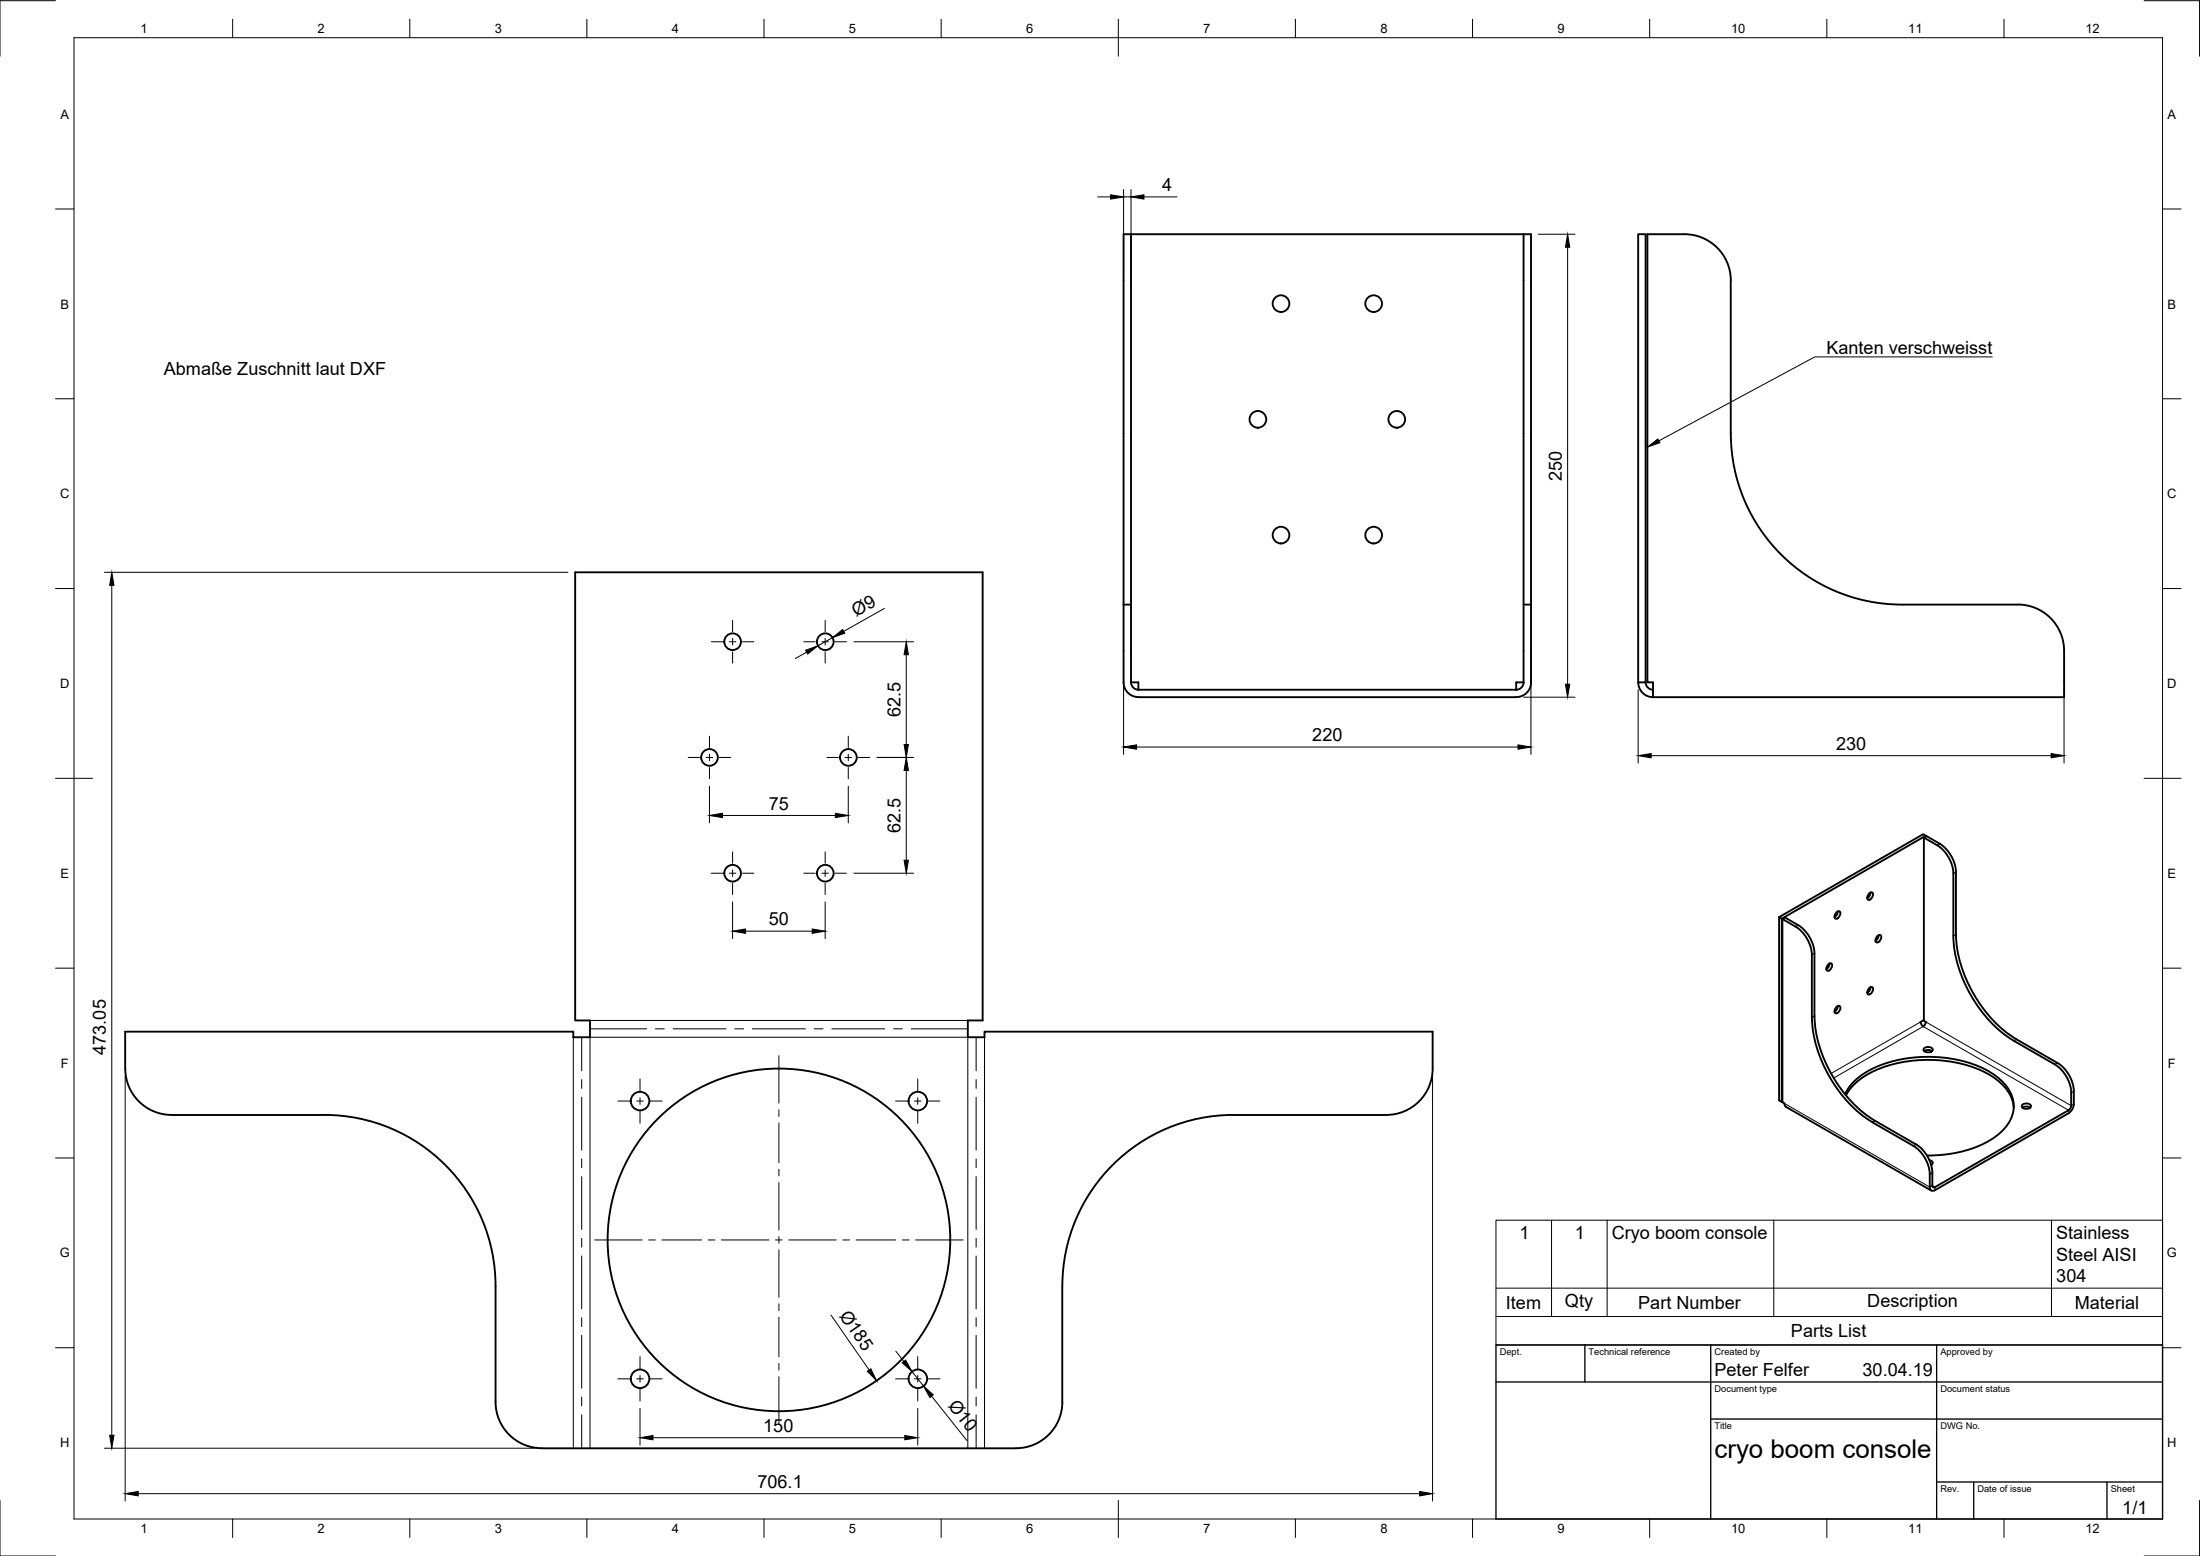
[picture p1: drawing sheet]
<svg xmlns="http://www.w3.org/2000/svg" width="594mm" height="420mm" viewBox="0 0 594 420" stroke-linecap="round" stroke-linejoin="round" font-family="sans-serif">
<!-- layer: Visible -->
<g fill="none" stroke="#000" stroke-width=".51">
<path d="M305.4 63.2v121.1M411.4 63.2v121.1h-2v1.9M442.4 63.2h2v121.1h-2zM444.9 63.2h10a12.5 12.5 0 0 1 12.5 12.5v41.3a46.3 46.3 0 0 0 46.2 46.3h31.3a12.5 12.5 0 0 1 12.5 12.4v12.6h-111v-4h-1.5zM303.4 163.3v20.9a4 4 0 0 0 4 4M303.4 163.3v-100.1h110v100.1M303.4 163.3h2M411.4 163.3h2M413.4 163.3v20.9a4 4 0 0 1-4 4M305.4 184.2a2 2 0 0 0 2 2M305.4 184.3h2v1.9M307.4 188.3h102"/>
<path d="M307.4 186.2h102M411.4 184.2a2 2 0 0 1-2 2M442.4 184.2a4 4 0 0 0 4 4.1M444.4 184.2a2 2 0 0 0 2 2M519.5 226.2l3.5 2M520 225.7v.2M523.1 228.2a9.8 9.8 0 0 1 4.4 7.7v16.8a36.1 36.1 0 0 0 16.3 28.3M480.4 247.7l38.9-22.4 .7 .4-38.9 22.4M480.4 247.7v49.4l.7 .4M480.4 247.7l.7 .4M481.1 248.1v49.4M481.3 248.2a14.7 14.7 0 0 1 5.6 3.7l1.1 1.6 .8 1.7 .5 2.7"/>
<path d="M489.3 257.9v16.8M495.9 246.4l.8-.3a1.32 1.32 0 0 1-1.1 1.9 1.14 1.14 0 0 1 .3-1.6zM496.2 246.1l-.2 .9-.6 .6M504.7 241.3l.9-.3a1.32 1.32 0 0 1-1.2 1.9 1.14 1.14 0 0 1 .3-1.6zM505.1 241l-.2 .9-.7 .6M506.9 252.8l.9-.3a1.32 1.32 0 0 1-1.1 2 1.14 1.14 0 0 1 .2-1.7zM507.3 252.5l-.2 .9-.7 .6M489.3 274.7a36.1 36.1 0 0 0 16.3 28.3l11.1 6.4M493.7 260.5l.8-.4a1.32 1.32 0 0 1-1.1 2 1.14 1.14 0 0 1 .3-1.6zM494 260.1l-.2 .9-.6 .7M495.9 271.9l.8-.3a1.32 1.32 0 0 1-1.1 2 1.14 1.14 0 0 1 .3-1.7zM496.2 271.7l-.2 .8-.6 .7"/>
<path d="M504.7 266.9l.9-.3a1.32 1.32 0 0 1-1.2 1.9 1.14 1.14 0 0 1 .3-1.6zM505.1 266.6l-.2 .8-.7 .7M518.6 275.9l.2 .7 .5 .6 .5-.6 .2-.7M519.5 275.4l-.9 .5M520 275.9l-.5-.2v-49.5l.7-.4a14.7 14.7 0 0 1 5.6 3.7l1.5 2.4 .8 2.7 .1 17.7a36.1 36.1 0 0 0 16.3 28.3l11.1 6.4M481.3 297.4l-.2 .1M481.8 297.9l-.5-.3v-49.4l.7-.4a14.7 14.7 0 0 1 5.6 3.7l1.5 2.4 .8 2.7 .1 17.7a36.1 36.1 0 0 0 16.3 28.3l11.1 6.4a9.7 9.7 0 0 1 4.4 7.7v3.4M481.9 297.9l.4 1 39.2 22.6M498.2 295.5a16 16 0 0 1 9-7.6 36.7 36.7 0 0 1 29.8 1.4 12.3 12.3 0 0 1 6.7 8.2 9.7 9.7 0 0 1-4.2 9 30.6 30.6 0 0 1-19.1 5.5M498.5 295.8a18.8 18.8 0 0 1 12-8.2 37.1 37.1 0 0 1 25.9 2.1 13 13 0 0 1 7.2 8.2l.2 1.2M519.5 283.2a1.54 1.54 0 0 1 2.4 .2 1.45 1.45 0 0 1-2.5 0zM519.6 283.8a1.86 1.86 0 0 1 2.1 0"/>
<path d="M543.8 281.1l11.1 6.3M546 298.4a1.54 1.54 0 0 1 2.4 .3 1.45 1.45 0 0 1-2.5 0zM546.2 299.1a1.86 1.86 0 0 1 2 0M554.9 287.4a9.7 9.7 0 0 1 4.4 7.7v3.4l-.2 .7-.5 .6M555.6 287a9.8 9.8 0 0 1 4.4 7.7v3.5M558.6 299.8l-36.1 20.8h-.5l-.2-.5M560 298.1l-.4 1.4-1 1.1M46.3 301.1h41.2M46.3 301.1a12.5 12.5 0 0 1-12.5-12.5v-10h121v1.5h4.5v-4.6h-4v-121h110v121h-4v4.6h4.6v-1.5h121v10a12.5 12.5 0 0 1-12.5 12.5M87.6 301.1a46.3 46.3 0 0 1 46.2 46.2v31.3M333.1 301.1h41.3M333.1 301.1a46.3 46.3 0 0 0-46.2 46.2v31.3"/>
<path d="M521 313.3l.6 .2a.52 .52 0 0 1 .2 .8l-.3 .2M521.4 314.2l.3 .2M558.6 300.6l-36.1 20.8a.86 .86 0 0 1-1 .1 .86 .86 0 0 1-.4-1 12.9 12.9 0 0 0-.8-6.9l-1.6-2.4-2-1.8M133.8 378.6a12.5 12.5 0 0 0 12.5 12.5h128.1a12.5 12.5 0 0 0 12.5-12.5"/>
<circle cx="345.9" cy="82" r="2.25"/>
<circle cx="370.9" cy="82" r="2.25"/>
<circle cx="339.7" cy="113.2" r="2.25"/>
<circle cx="377.2" cy="113.2" r="2.25"/>
<circle cx="345.9" cy="144.5" r="2.25"/>
<circle cx="370.9" cy="144.5" r="2.25"/>
<circle cx="197.8" cy="173.3" r="2.25"/>
<circle cx="222.9" cy="173.3" r="2.25"/>
<circle cx="191.6" cy="204.5" r="2.25"/>
<circle cx="229.1" cy="204.5" r="2.25"/>
<circle cx="197.8" cy="235.8" r="2.25"/>
<circle cx="222.9" cy="235.8" r="2.25"/>
<circle cx="172.8" cy="297.3" r="2.51"/>
<circle cx="247.9" cy="297.3" r="2.51"/>
<circle cx="210.3" cy="334.8" r="46.3"/>
<circle cx="172.8" cy="372.3" r="2.51"/>
<circle cx="247.9" cy="372.3" r="2.51"/>
</g>
<!-- layer: Visible Narrow -->
<g fill="none" stroke="#000" stroke-width=".27">
<path d="M523.7 227.8l-.7 .4M528.2 235.5l-.7 .4M485.5 249.8l-.7 .4M490 257.5l-.7 .4M528.2 252.3l-.7 .4M159.3 275.5h102M490 274.3l-.7 .4M518.6 275.9l-24.2 14M520 275.9l39.3 22.7 .7-.4M154.8 280.1v111M265.9 280.1v111M481.8 297.9l39.3 22.6 .7-.4 .7 .4v.9"/>
<path d="M495.2 291.1l24.1-13.9 39.3 22.6v.8M544.5 280.6l-.7 .5M555.6 287l-.7 .4M560 294.7l-.7 .4M506.3 302.6l-.7 .5M517.4 309l-.7 .4M521.8 316.7l-.7 .4M159.3 391.1v-111h102v111"/>
</g>
<!-- layer: Bend Center -->
<g fill="none" stroke="#000" stroke-width=".27">
<path d="M159.3 277.8h15.3M177 277.8h2.4M181.8 277.8h14.2M198.4 277.8h2.4M203.2 277.8h14.3M219.9 277.8h2.3M224.6 277.8h14.3M241.3 277.8h2.4M246.1 277.8h15.2M157.1 280.1v9M157.1 291.5v2.4M157.1 296.3v14.3"/>
<path d="M263.6 280.1v9M263.6 291.5v2.4M263.6 296.3v14.3M157.1 312.9v2.4M157.1 317.7v14.3M263.6 312.9v2.4M263.6 317.7v14.3M157.1 334.4v2.4M157.1 339.2v14.2M263.6 334.4v2.4M263.6 339.2v14.2M157.1 355.8v2.4"/>
<path d="M263.6 355.8v2.4M157.1 360.6v14.3M157.1 377.3v2.3M263.6 360.6v14.3M263.6 377.3v2.3M157.1 382v9.1M263.6 382v9.1"/>
</g>
<!-- layer: TitleBlock -->
<path d="M404 363.2h180v47h-180zM404 373.2h180M428 363.2v10M462 363.2v47M523 363.2v47M462 383.2h122M523 400.2h61M533 400.2v10M569 400.2v10" fill="none" stroke="#000" stroke-width=".36"/>
<!-- layer: FD_Dimensions -->
<g fill="none" stroke="#000" stroke-width=".27">
<path d="M296.4 53.2h3.5M303.4 51.2v22.5M303.4 53.2h2M305.4 51.2v22.5M308.9 53.2h8.9M415.4 63.2h9.9M423.3 66.8v117.9M28.2 154.5h125.1M30.2 158.1v229.5M217.8 176.1l-3 1.7M224.8 172.2l-3.9 2.2M230.6 173.3h16.1"/>
<path d="M238.8 164.3l-11 6.2M244.7 176.8v24.2M303.4 177.8v25.9M413.4 177.8v25.9M411.4 188.3h13.9M442.4 186.2v19.9M557.4 186.2v19.9M191.6 212.3v9.9M229.1 212.3v9.9M236.8 204.5h9.9M244.7 208v24.3M306.9 201.7h103"/>
<path d="M445.9 204h108M195.1 220.2h30.5M230.6 235.8h16.1M197.8 243.5v9.9M201.3 251.4h18M222.8 243.5v9.9M33.8 290.6v114.7M386.8 290.6v114.7M224.4 355.1l10.3 14.8M241.9 364.9l2.2 2.7M246.3 370.4l3.1 3.9M251.6 377l9.5 12"/>
<path d="M28.2 391.1h116.1M172.8 380.3v9.9M176.3 388.2h68M247.8 380.3v9.9M37.3 403.3h346"/>
</g>
<g fill="#000" stroke="#000" stroke-width=".27">
<path d="M299.9 52.6l3.5 .6-3.5 .6zM305.4 53.2l3.5-.6v1.2zM423.3 63.2l.6 3.6h-1.2zM30.2 154.5l.6 3.6h-1.2zM217.5 175.6l3.4-1.2-2.8 2.2zM224.8 172.2l2.7-2.2 .6 1zM244.7 173.3l.6 3.5h-1.2zM422.7 184.7h1.2l-.6 3.6zM191.6 220.2l3.5-.6v1.2zM225.6 219.6l3.5 .6-3.5 .6zM244.7 204.5l.6 3.5h-1.2zM244.1 201h1.2l-.6 3.5z"/>
<path d="M303.4 201.7l3.5-.6v1.2zM409.9 201.1l3.5 .6-3.5 .6zM442.4 204l3.5-.5v1.1zM553.9 203.5l3.5 .5-3.5 .6zM244.1 232.3h1.2l-.6 3.5zM197.8 251.4l3.5-.6v1.2zM219.3 250.8l3.5 .6-3.5 .6zM234.2 370.3l1-.7 1.5 3.2zM243.6 368l.9-.7 1.8 3.1zM249.4 374.3l2.6 2.3-.9 .8zM29.6 387.6h1.2l-.6 3.5zM172.8 388.2l3.5-.6v1.2z"/>
<path d="M244.3 387.6l3.5 .6-3.5 .6zM33.8 403.3l3.5-.6v1.2zM383.3 402.7l3.5 .6-3.5 .6z"/>
</g>
<!-- layer: Border -->
<g fill="none" stroke="#000" stroke-width=".27">
<path d="M15 .2h-15v15M20 10.2h564v400h-564zM62.8 5.2v5M110.7 5.2v5M158.5 5.2v5M206.3 5.2v5M254.1 5.2v5M302 5.2v10M349.8 5.2v5M397.6 5.2v5M445.5 5.2v5M493.3 5.2v5"/>
<path d="M541.1 5.2v5M579 .2h15v15M15 56.4h5M584 56.4h5M15 107.7h5M584 107.7h5M15 158.9h5M584 158.9h5M15 210.2h10M579 210.2h10M15 261.4h5M584 261.4h5"/>
<path d="M15 312.7h5M584 312.7h5M15 363.9h5M584 363.9h5M0 405.2v15h15M62.8 410.2v5M110.7 410.2v5M158.5 410.2v5M206.3 410.2v5M254.1 410.2v5M302 405.2v10M349.8 410.2v5"/>
<path d="M397.6 410.2v5M445.5 410.2v5M493.3 410.2v5M541.1 410.2v5M594 405.2v15h-15"/>
</g>
<!-- layer: Smart Centers -->
<g fill="none" stroke="#000" stroke-width=".27">
<path d="M192.1 173.3h3.1M196.9 173.3h1.8M197.8 167.5v3.1M197.8 172.4v1.8M197.8 176v3M200.5 173.3h3.1M217.1 173.3h3.1M221.9 173.3h1.8M222.8 167.5v3.1M222.8 172.4v1.8M222.8 176v3M225.5 173.3h3.1"/>
<path d="M191.6 198.8v3.1M229.1 198.8v3.1M185.8 204.5h3.1M190.7 204.5h1.8M191.6 203.6v1.8M191.6 207.2v3.1M194.2 204.5h3.1M223.3 204.5h3.1M228.2 204.5h1.8M229.1 203.6v1.8M229.1 207.2v3.1M231.8 204.5h3"/>
<path d="M192.1 235.8h3.1M196.9 235.8h1.8M197.8 230v3.1M197.8 234.9v1.8M197.8 238.5v3M200.5 235.8h3.1M217.1 235.8h3.1M221.9 235.8h1.8M222.8 230v3.1M222.8 234.9v1.8M222.8 238.5v3M225.5 235.8h3.1"/>
<path d="M166.8 297.3h3.3M171.9 297.3h1.8M172.8 291.3v3.3M172.8 296.4v1.8M172.8 300v3.3M175.5 297.3h3.3M210.3 285.1v12.8M210.3 299.7v1.8M241.8 297.3h3.4M246.9 297.3h1.8M247.8 291.3v3.3M247.8 296.4v1.8"/>
<path d="M247.8 300v3.3M250.5 297.3h3.3M210.3 303.2v10.8M210.3 315.7v1.8M210.3 319.3v12.8M160.6 334.8h12.8M175.2 334.8h1.8M178.8 334.8h10.7M191.3 334.8h1.7M194.8 334.8h12.8M209.4 334.8h1.8M210.3 333.9v1.8"/>
<path d="M210.3 337.5v12.8M213 334.8h12.8M227.6 334.8h1.8M231.2 334.8h10.7M243.7 334.8h1.8M247.2 334.8h12.9M210.3 352.1v1.8M210.3 355.7v10.7M166.8 372.3h3.3M171.9 372.3h1.8M172.8 366.3v3.3M172.8 371.4v1.8"/>
<path d="M172.8 375v3.3M175.5 372.3h3.3M210.3 368.2v1.8M210.3 371.8v12.8M241.8 372.3h3.4M246.9 372.3h1.8M247.8 366.3v3.3M247.8 371.4v1.8M247.8 375v3.3M250.5 372.3h3.3"/>
</g>
<!-- layer: Leaders -->
<path d="M444.9 120.7l2.8-2.2 .5 1z" fill="#000" stroke="#000" stroke-width=".27"/>
<path d="M538 96.4h-47.9l-42.1 22.6" fill="none" stroke="#000" stroke-width=".27"/>
<!-- layer: Parts Lists -->
<path d="M404 329.5h180v33.7h-180zM419 329.5v26M434 329.5v26M479 329.5v26M554 329.5v26M404 355.5h180M404 347.8h180" fill="none" stroke="#000" stroke-width=".27"/>
<text font-size="7" x="463" y="393.7">cryo boom console</text>
<g font-size="4.9">
<text x="313.9" y="51.7">4</text>
<text x="493.2" y="95.7">Kanten verschweisst</text>
<text x="44.2" y="101.3">Abmaße Zuschnitt laut DXF</text>
<text x="421.7" y="129.8" transform="rotate(-90 421.7 129.8)">250</text>
<text x="231.2" y="166.7" transform="rotate(-29 231.2 166.7)">Ø9</text>
<text x="243.2" y="193.7" transform="rotate(-90 243.2 193.7)">62.5</text>
<text x="354.4" y="200.2">220</text>
<text x="495.8" y="202.5">230</text>
<text x="207.6" y="218.6">75</text>
<text x="243.2" y="224.9" transform="rotate(-90 243.2 224.9)">62.5</text>
<text x="207.6" y="249.9">50</text>
<text x="28.6" y="284.8" transform="rotate(-90 28.6 284.8)">473.05</text>
<text x="410.3" y="334.5">1</text>
<text x="425.3" y="334.5">1</text>
<text x="435.2" y="334.5">Cryo boom console</text>
<text x="555.2" y="334.5">Stainless</text>
<text x="555.2" y="340.4">Steel AISI</text>
<text x="555.3" y="346.3">304</text>
<text x="406.7" y="353.4">Item</text>
<text x="422.6" y="352.9">Qty</text>
<text x="442.4" y="353.4">Part Number</text>
<text x="504.2" y="352.9">Description</text>
<text x="560.3" y="353.4">Material</text>
<text x="226.5" y="355.2" transform="rotate(55 226.5 355.2)">Ø185</text>
<text x="483.6" y="361.1">Parts List</text>
<text x="463" y="371.7">Peter Felfer</text>
<text x="503" y="371.7">30.04.19</text>
<text x="255.8" y="379.8" transform="rotate(52 255.8 379.8)">Ø10</text>
<text x="206.1" y="386.7">150</text>
<text x="204.5" y="401.8">706.1</text>
<text x="573.1" y="408.8">1/1</text>
</g>
<g font-size="3.5">
<text x="37.9" y="8.9">1</text>
<text x="85.8" y="8.9">2</text>
<text x="133.6" y="8.9">3</text>
<text x="181.4" y="8.9">4</text>
<text x="229.3" y="8.9">5</text>
<text x="277.1" y="8.9">6</text>
<text x="324.9" y="8.9">7</text>
<text x="372.7" y="8.9">8</text>
<text x="420.6" y="8.9">9</text>
<text x="467.4" y="8.9">10</text>
<text x="515.3" y="8.9">11</text>
<text x="563.1" y="8.9">12</text>
<text x="16.3" y="32">A</text>
<text x="585.3" y="32">A</text>
<text x="16.3" y="83.3">B</text>
<text x="585.3" y="83.3">B</text>
<text x="16.2" y="134.6">C</text>
<text x="585.2" y="134.6">C</text>
<text x="16.2" y="185.8">D</text>
<text x="585.2" y="185.8">D</text>
<text x="16.3" y="237">E</text>
<text x="585.3" y="237">E</text>
<text x="16.4" y="288.3">F</text>
<text x="585.4" y="288.3">F</text>
<text x="16.1" y="339.6">G</text>
<text x="585.1" y="339.6">G</text>
<text x="16.2" y="390.8">H</text>
<text x="585.2" y="390.8">H</text>
<text x="37.9" y="413.9">1</text>
<text x="85.8" y="413.9">2</text>
<text x="133.6" y="413.9">3</text>
<text x="181.4" y="413.9">4</text>
<text x="229.3" y="413.9">5</text>
<text x="277.1" y="413.9">6</text>
<text x="324.9" y="413.9">7</text>
<text x="372.7" y="413.9">8</text>
<text x="420.6" y="413.9">9</text>
<text x="467.4" y="413.9">10</text>
<text x="515.3" y="413.9">11</text>
<text x="563.1" y="413.9">12</text>
</g>
<g font-size="2.5">
<text x="405" y="366">Dept.</text>
<text x="429" y="366">Technical reference</text>
<text x="463" y="366">Created by</text>
<text x="524" y="366">Approved by</text>
<text x="463" y="376">Document type</text>
<text x="524" y="376">Document status</text>
<text x="463" y="386">Title</text>
<text x="524" y="386">DWG No.</text>
<text x="524" y="403">Rev.</text>
<text x="534" y="403">Date of issue</text>
<text x="570" y="403">Sheet</text>
</g>
</svg>
